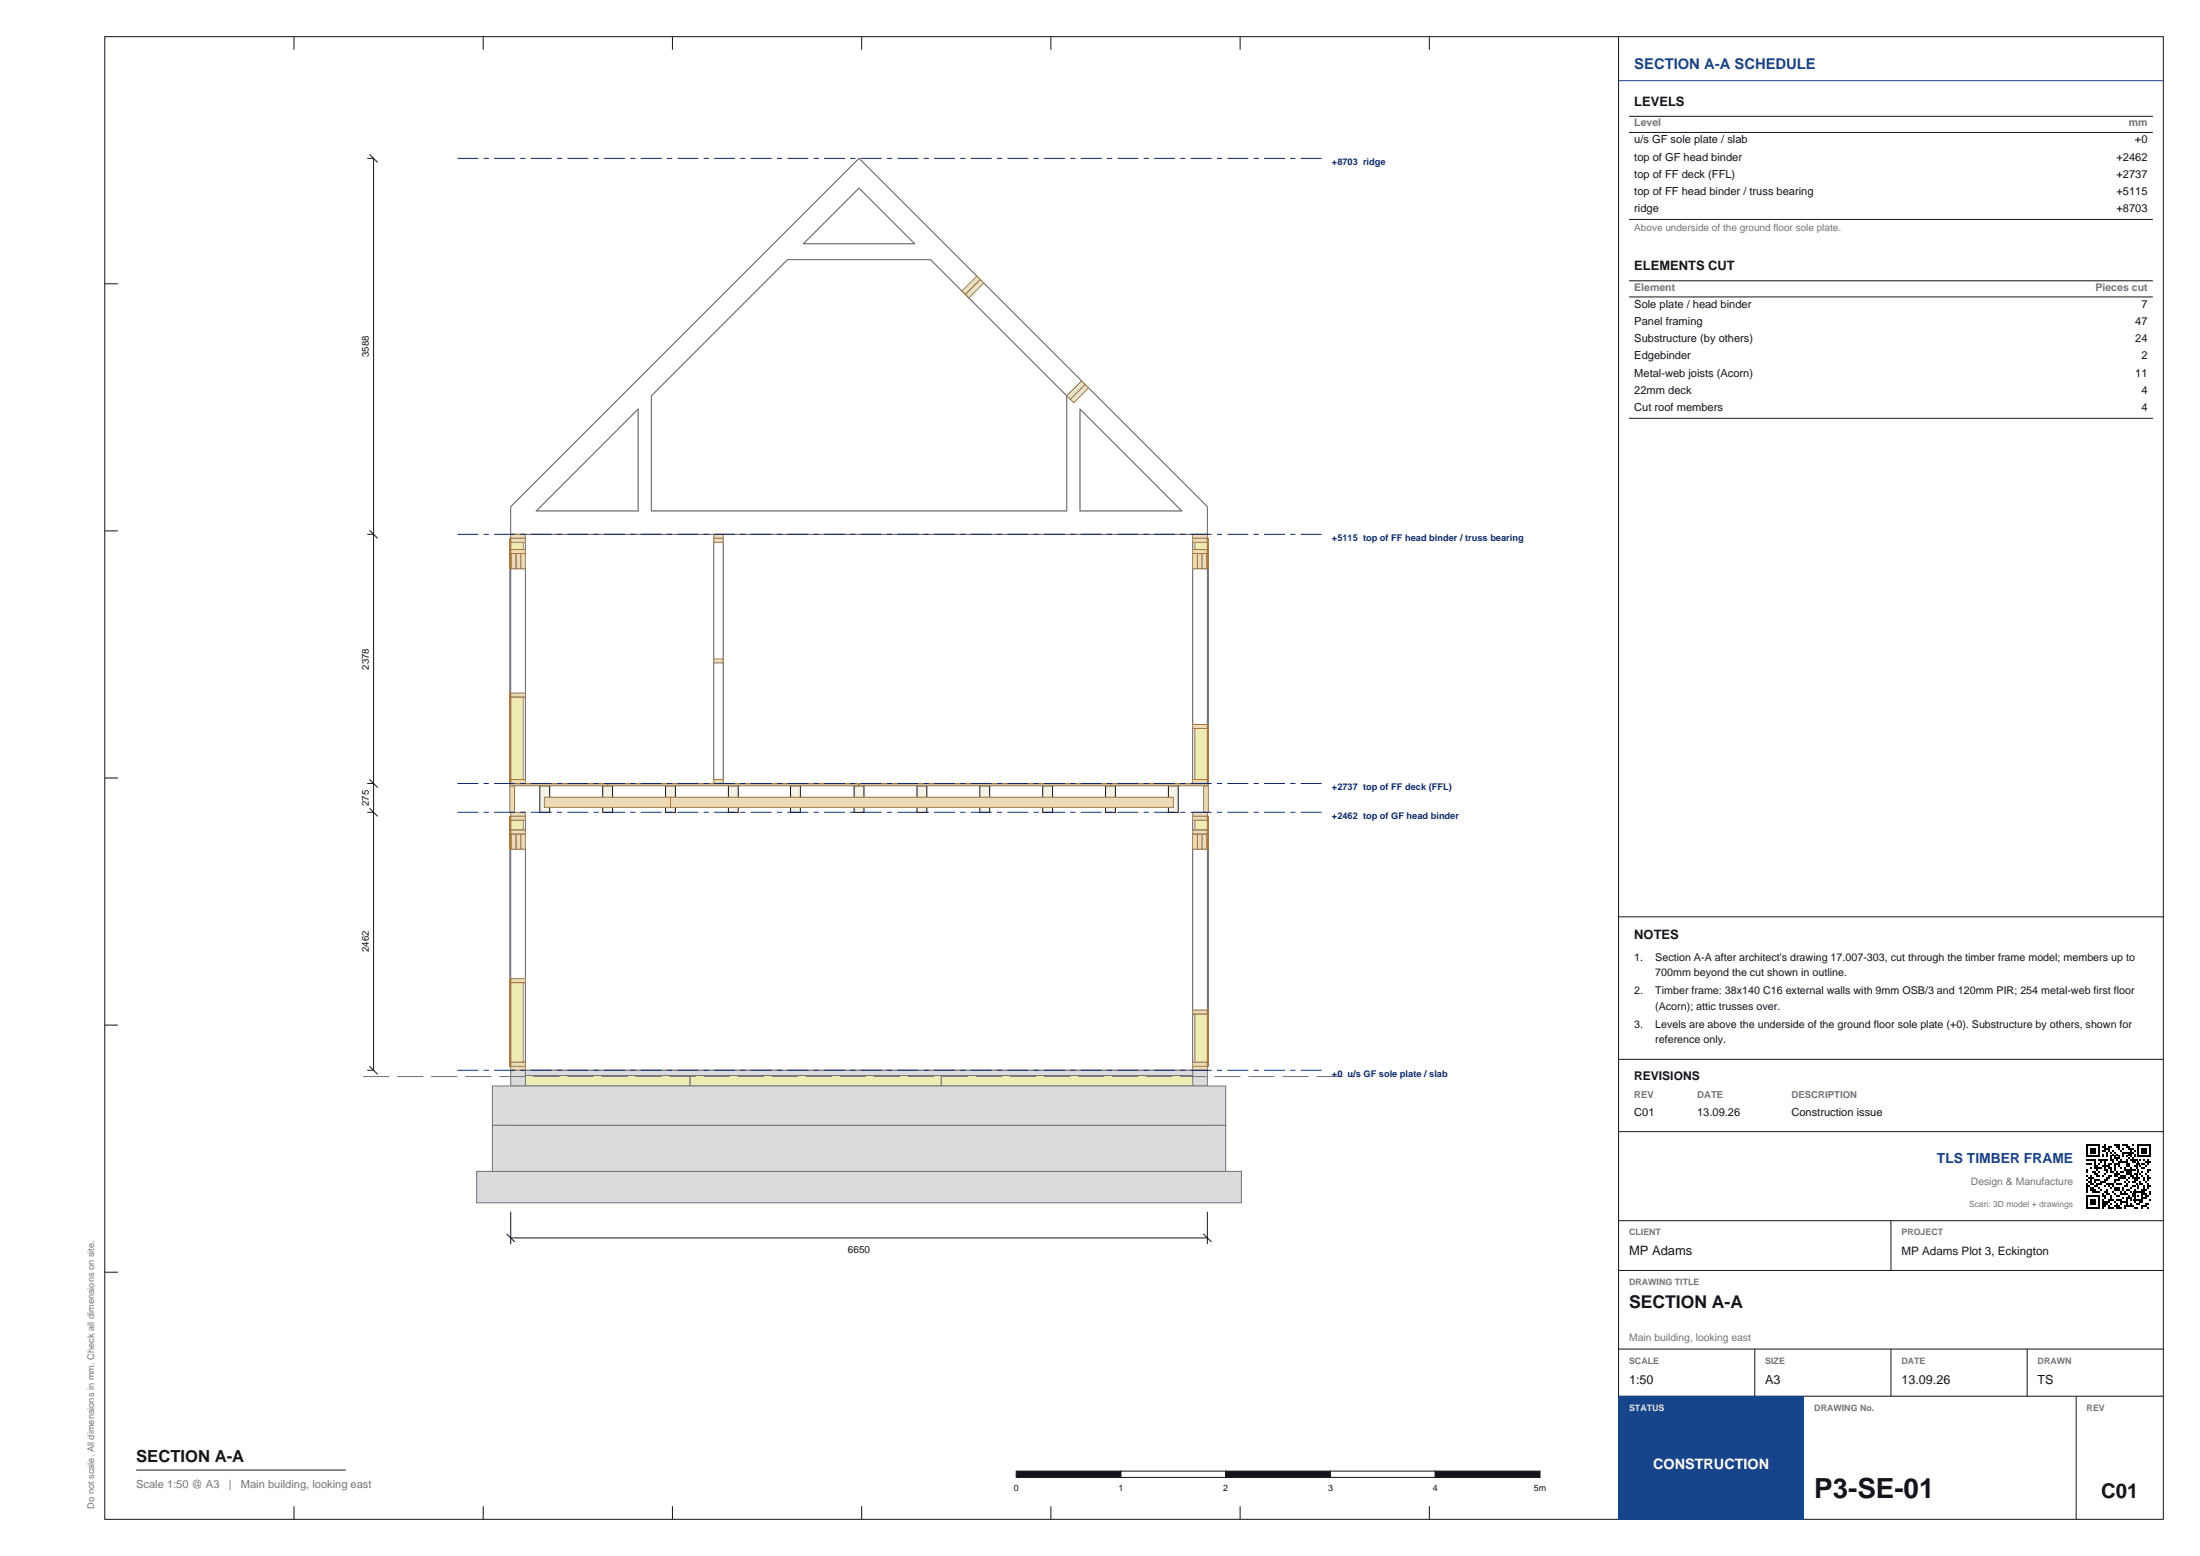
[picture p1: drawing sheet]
<svg xmlns="http://www.w3.org/2000/svg" width="420mm" height="297mm" viewBox="0 0 420 297" stroke-linecap="round" stroke-linejoin="round" font-family="sans-serif">
<g fill="none" stroke="#14141a" stroke-width=".19">
<path d="M20 7h393v283h-393zM56.1 7v2.5M92.3 7v2.5M128.4 7v2.5M164.5 7v2.5M200.6 7v2.5M236.8 7v2.5M272.9 7v2.5M309 7v283M20 54.2h2.5M20 101.3h2.5M20 148.5h2.5"/>
<path d="M20 195.7h2.5M20 242.8h2.5M56.1 287.5v2.5M92.3 287.5v2.5M128.4 287.5v2.5M164.5 287.5v2.5M200.6 287.5v2.5M236.8 287.5v2.5M272.9 287.5v2.5"/>
</g>
<g fill="#fff" stroke="#6b6b75" stroke-width=".19">
<path d="M230.5 155.8h.2v47.7h-.2z" fill-rule="evenodd"/>
<path d="M227.7 202.8h2.8v.7h-2.8z" fill-rule="evenodd"/>
<path d="M227.7 155.8h2.8v.8h-2.8z" fill-rule="evenodd"/>
<path d="M227.7 156.6h2.8v46.2h-2.8z" fill-rule="evenodd"/>
<path d="M230.5 102.8h.2v46.7h-.2z" fill-rule="evenodd"/>
<path d="M227.7 148.8h2.8v.7h-2.8z" fill-rule="evenodd"/>
<path d="M227.7 102.7h2.8v.8h-2.8z" fill-rule="evenodd"/>
<path d="M227.7 103.5h2.8v45.3h-2.8z" fill-rule="evenodd"/>
<path d="M227.7 156.6h2.8v46.2h-2.8z" fill-rule="evenodd"/>
<path d="M97.5 103.5h2.8v45.3h-2.8z" fill-rule="evenodd"/>
<path d="M97.5 96.7l66.5-66.5 66.5 66.5v5.3h-133zM102.4 97.5h19.4v-19.4zM150.3 49.5l-26 26v22h79.4v-22l-26-26zM153.4 46.5h21.3l-10.7-10.6zM206.2 78.1v19.4h19.4z" fill-rule="evenodd"/>
<path d="M227.7 103.5h2.8v45.3h-2.8z" fill-rule="evenodd"/>
<path d="M136.3 125.8h1.7v.7h-1.7z" fill-rule="evenodd"/>
<path d="M97.5 103.5h2.8v45.3h-2.8z" fill-rule="evenodd"/>
<path d="M97.5 96.7l66.5-66.5 66.5 66.5v5.3h-133zM102.4 97.5h19.4v-19.4zM150.3 49.5l-26 26v22h79.4v-22l-26-26zM153.4 46.5h21.3l-10.7-10.6zM206.2 78.1v19.4h19.4z" fill-rule="evenodd"/>
<path d="M136.3 103.5h1.7v45.3h-1.7z" fill-rule="evenodd"/>
<path d="M97.5 156.6h2.8v46.2h-2.8z" fill-rule="evenodd"/>
<path d="M97.5 103.5h2.8v45.3h-2.8z" fill-rule="evenodd"/>
<path d="M227.7 156.6h2.8v46.2h-2.8z" fill-rule="evenodd"/>
<path d="M227.7 103.5h2.8v45.3h-2.8z" fill-rule="evenodd"/>
<path d="M97.5 162.1h2.8v40.7h-2.8z" fill-rule="evenodd"/>
<path d="M97.5 108.5h2.8v40.3h-2.8z" fill-rule="evenodd"/>
<path d="M227.7 162.1h2.8v40.7h-2.8z" fill-rule="evenodd"/>
<path d="M227.7 108.5h2.8v40.3h-2.8z" fill-rule="evenodd"/>
<path d="M97.3 155.8h.2v47.7h-.2z" fill-rule="evenodd"/>
<path d="M97.3 102.8h.2v46.7h-.2z" fill-rule="evenodd"/>
<path d="M97.5 162.1h2.8v40.7h-2.8z" fill-rule="evenodd"/>
<path d="M230.5 155.8h.2v47.7h-.2z" fill-rule="evenodd"/>
<path d="M97.5 108.5h2.8v40.3h-2.8z" fill-rule="evenodd"/>
<path d="M230.5 102.8h.2v46.7h-.2z" fill-rule="evenodd"/>
<path d="M227.7 162.1h2.8v40.7h-2.8z" fill-rule="evenodd"/>
<path d="M227.7 108.5h2.8v40.3h-2.8z" fill-rule="evenodd"/>
<path d="M97.5 156.6h2.8v1.8h-2.8z" fill-rule="evenodd"/>
<path d="M97.5 103.5h2.8v1.4h-2.8z" fill-rule="evenodd"/>
<path d="M227.7 156.6h2.8v1.8h-2.8z" fill-rule="evenodd"/>
<path d="M227.7 103.5h2.8v1.4h-2.8z" fill-rule="evenodd"/>
<path d="M97.5 187.5h2.8v15.3h-2.8z" fill-rule="evenodd"/>
<path d="M97.5 133h2.8v15.8h-2.8z" fill-rule="evenodd"/>
<path d="M227.7 193.5h2.8v9.3h-2.8z" fill-rule="evenodd"/>
<path d="M227.7 139h2.8v9.8h-2.8z" fill-rule="evenodd"/>
<path d="M97.5 103.5h2.8v1.4h-2.8z" fill-rule="evenodd"/>
<path d="M97.5 133h2.8v15.8h-2.8z" fill-rule="evenodd"/>
<path d="M97.5 156.6h2.8v1.8h-2.8z" fill-rule="evenodd"/>
<path d="M97.5 187.5h2.8v15.3h-2.8z" fill-rule="evenodd"/>
<path d="M136.3 125.8h1.7v.7h-1.7z" fill-rule="evenodd"/>
<path d="M136.3 103.5h1.7v45.3h-1.7z" fill-rule="evenodd"/>
<path d="M227.7 156.6h2.8v1.8h-2.8z" fill-rule="evenodd"/>
<path d="M227.7 193.5h2.8v9.3h-2.8z" fill-rule="evenodd"/>
<path d="M227.7 103.5h2.8v1.4h-2.8z" fill-rule="evenodd"/>
<path d="M227.7 139h2.8v9.8h-2.8z" fill-rule="evenodd"/>
</g>
<g fill="#dbdbde" stroke="#73737a" stroke-width=".19">
<path d="M91 223.6h146v6h-146z" fill-rule="evenodd"/>
<path d="M94 214.8h140v8.8h-140z" fill-rule="evenodd"/>
<path d="M97.5 210.3h133v4.5h-133z" fill-rule="evenodd"/>
<path d="M109.4 207.3h1l.5 2v1h-2v-1z" fill-rule="evenodd"/>
<path d="M119.7 207.3h1l.5 2v1h-2v-1z" fill-rule="evenodd"/>
<path d="M130 207.3h1l.5 2v1h-2v-1z" fill-rule="evenodd"/>
<path d="M140.3 207.3h1l.5 2v1h-2v-1z" fill-rule="evenodd"/>
<path d="M150.6 207.3h1l.5 2v1h-2v-1z" fill-rule="evenodd"/>
<path d="M160.9 207.3h1l.5 2v1h-2v-1z" fill-rule="evenodd"/>
<path d="M171.2 207.3h1l.5 2v1h-2v-1z" fill-rule="evenodd"/>
<path d="M181.5 207.3h1l.5 2v1h-2v-1z" fill-rule="evenodd"/>
<path d="M191.8 207.3h1l.5 2v1h-2v-1z" fill-rule="evenodd"/>
<path d="M202.1 207.3h1l.5 2v1h-2v-1z" fill-rule="evenodd"/>
<path d="M212.4 207.3h1l.5 2v1h-2v-1z" fill-rule="evenodd"/>
<path d="M222.7 207.3h1l.5 2v1h-2v-1z" fill-rule="evenodd"/>
<path d="M103.5 207.3h1l.5 2v1h-2v-1z" fill-rule="evenodd"/>
<path d="M227 209.3h3.5v1h-3.5z" fill-rule="evenodd"/>
<path d="M97.5 209.3h3.5v1h-3.5z" fill-rule="evenodd"/>
<path d="M97.5 204.3h133v3h-133z" fill-rule="evenodd"/>
</g>
<g fill="#ededb3" stroke="#73737a" stroke-width=".19">
<path d="M131.7 205.3h48v2h-48z" fill-rule="evenodd"/>
<path d="M179.7 205.3h48v2h-48z" fill-rule="evenodd"/>
<path d="M100.3 205.3h31.4v2h-31.4z" fill-rule="evenodd"/>
</g>
<g fill="#dbdbde" stroke="#73737a" stroke-width=".19">
<path d="M100.3 204.3h127.4v1h-127.4z" fill-rule="evenodd"/>
<path d="M94 207.3h140v7.5h-140z" fill-rule="evenodd"/>
</g>
<g fill="#ededb3" stroke="#99994d" stroke-width=".19">
<path d="M97.5 187.6h2.4v15.2h-2.4z" fill-rule="evenodd"/>
<path d="M97.5 156.6h2.4v1.8h-2.4z" fill-rule="evenodd"/>
<path d="M228.1 193.6h2.4v9.2h-2.4z" fill-rule="evenodd"/>
<path d="M228.1 156.6h2.4v1.8h-2.4z" fill-rule="evenodd"/>
<path d="M97.5 133.1h2.4v15.7h-2.4z" fill-rule="evenodd"/>
<path d="M97.5 103.5h2.4v1.4h-2.4z" fill-rule="evenodd"/>
<path d="M228.1 139.1h2.4v9.7h-2.4z" fill-rule="evenodd"/>
<path d="M228.1 103.5h2.4v1.4h-2.4z" fill-rule="evenodd"/>
</g>
<g fill="#eddbb8" stroke="#9e7a4d" stroke-width=".19">
<path d="M97.5 203.5h2.8v.8h-2.8z" fill-rule="evenodd"/>
<path d="M97.5 155h2.8v.8h-2.8z" fill-rule="evenodd"/>
<path d="M227.7 203.5h2.8v.8h-2.8z" fill-rule="evenodd"/>
<path d="M227.7 155h2.8v.8h-2.8z" fill-rule="evenodd"/>
<path d="M97.5 202.8h2.8v.7h-2.8z" fill-rule="evenodd"/>
<path d="M97.5 155.8h2.8v.8h-2.8z" fill-rule="evenodd"/>
<path d="M99.4 159.2h.9v2.9h-.9z" fill-rule="evenodd"/>
<path d="M98.5 159.2h.9v2.9h-.9z" fill-rule="evenodd"/>
<path d="M97.6 159.2h.9v2.9h-.9z" fill-rule="evenodd"/>
<path d="M97.5 158.4h2.8v.8h-2.8z" fill-rule="evenodd"/>
<path d="M97.5 186.8h2.8v.7h-2.8z" fill-rule="evenodd"/>
</g>
<g fill="#b8731f" stroke="#b8731f" stroke-width=".19">
<path d="M97.3 155.8h.2v6.3h-.2z" fill-rule="evenodd"/>
<path d="M97.3 186.8h.2v16.7h-.2z" fill-rule="evenodd"/>
</g>
<g fill="#eddbb8" stroke="#9e7a4d" stroke-width=".19">
<path d="M227.7 202.8h2.8v.7h-2.8z" fill-rule="evenodd"/>
<path d="M227.7 155.8h2.8v.8h-2.8z" fill-rule="evenodd"/>
<path d="M227.7 159.2h.9v2.9h-.9z" fill-rule="evenodd"/>
<path d="M228.6 159.2h.9v2.9h-.9z" fill-rule="evenodd"/>
<path d="M229.5 159.2h.9v2.9h-.9z" fill-rule="evenodd"/>
<path d="M227.7 158.4h2.8v.8h-2.8z" fill-rule="evenodd"/>
<path d="M227.7 192.8h2.8v.7h-2.8z" fill-rule="evenodd"/>
</g>
<g fill="#b8731f" stroke="#b8731f" stroke-width=".19">
<path d="M230.5 155.8h.2v6.3h-.2z" fill-rule="evenodd"/>
<path d="M230.5 192.8h.2v10.7h-.2z" fill-rule="evenodd"/>
</g>
<g fill="#eddbb8" stroke="#9e7a4d" stroke-width=".19">
<path d="M97.5 102h2.8v.7h-2.8z" fill-rule="evenodd"/>
<path d="M227.7 102h2.8v.7h-2.8z" fill-rule="evenodd"/>
<path d="M97.5 148.8h2.8v.7h-2.8z" fill-rule="evenodd"/>
<path d="M97.5 102.7h2.8v.8h-2.8z" fill-rule="evenodd"/>
<path d="M99.4 105.6h.9v2.9h-.9z" fill-rule="evenodd"/>
<path d="M98.5 105.6h.9v2.9h-.9z" fill-rule="evenodd"/>
<path d="M97.6 105.6h.9v2.9h-.9z" fill-rule="evenodd"/>
<path d="M97.5 104.9h2.8v.7h-2.8z" fill-rule="evenodd"/>
<path d="M97.5 132.3h2.8v.7h-2.8z" fill-rule="evenodd"/>
</g>
<g fill="#b8731f" stroke="#b8731f" stroke-width=".19">
<path d="M97.3 102.8h.2v5.7h-.2z" fill-rule="evenodd"/>
<path d="M97.3 132.3h.2v17.2h-.2z" fill-rule="evenodd"/>
</g>
<g fill="#eddbb8" stroke="#9e7a4d" stroke-width=".19">
<path d="M227.7 148.8h2.8v.7h-2.8z" fill-rule="evenodd"/>
<path d="M227.7 102.7h2.8v.8h-2.8z" fill-rule="evenodd"/>
<path d="M227.7 105.6h.9v2.9h-.9z" fill-rule="evenodd"/>
<path d="M228.6 105.6h.9v2.9h-.9z" fill-rule="evenodd"/>
<path d="M229.5 105.6h.9v2.9h-.9z" fill-rule="evenodd"/>
<path d="M227.7 104.9h2.8v.7h-2.8z" fill-rule="evenodd"/>
<path d="M227.7 138.3h2.8v.7h-2.8z" fill-rule="evenodd"/>
</g>
<g fill="#b8731f" stroke="#b8731f" stroke-width=".19">
<path d="M230.5 102.8h.2v5.7h-.2z" fill-rule="evenodd"/>
<path d="M230.5 138.3h.2v11.2h-.2z" fill-rule="evenodd"/>
</g>
<g fill="#eddbb8" stroke="#9e7a4d" stroke-width=".19">
<path d="M136.3 102h1.7v.7h-1.7z" fill-rule="evenodd"/>
<path d="M136.3 148.8h1.7v.7h-1.7z" fill-rule="evenodd"/>
<path d="M136.3 102.7h1.7v.8h-1.7z" fill-rule="evenodd"/>
<path d="M136.3 125.8h1.7v.7h-1.7z" fill-rule="evenodd"/>
<path d="M229.8 150h.9v5h-.9z" fill-rule="evenodd"/>
<path d="M97.3 150h.9v5h-.9z" fill-rule="evenodd"/>
</g>
<g fill="#f5f2e6" stroke="#14141a" stroke-width=".19">
<path d="M163.1 150h1.8v5.1h-1.8z" fill-rule="evenodd"/>
<path d="M175.1 150h1.8v5.1h-1.8z" fill-rule="evenodd"/>
<path d="M187.1 150h1.8v5.1h-1.8z" fill-rule="evenodd"/>
<path d="M199.1 150h1.8v5.1h-1.8z" fill-rule="evenodd"/>
<path d="M211.1 150h1.8v5.1h-1.8z" fill-rule="evenodd"/>
<path d="M223.1 150h1.8v5.1h-1.8z" fill-rule="evenodd"/>
<path d="M150.9 150h1.9v5.1h-1.9z" fill-rule="evenodd"/>
<path d="M139.1 150h1.8v5.1h-1.8z" fill-rule="evenodd"/>
<path d="M127.1 150h1.8v5.1h-1.8z" fill-rule="evenodd"/>
<path d="M115.1 150h1.8v5.1h-1.8z" fill-rule="evenodd"/>
<path d="M103.1 150h1.8v5.1h-1.8z" fill-rule="evenodd"/>
</g>
<g fill="#eddbb8" stroke="#9e7a4d" stroke-width=".19">
<path d="M128 152.2h96v1.9h-96z" fill-rule="evenodd"/>
<path d="M103.9 152.2h24.1v1.9h-24.1z" fill-rule="evenodd"/>
</g>
<g fill="#d9b880" stroke="#9e7a4d" stroke-width=".19">
<path d="M164 149.5h48v.5h-48z" fill-rule="evenodd"/>
<path d="M97.3 149.5h18.7v.5h-18.7z" fill-rule="evenodd"/>
<path d="M212 149.5h18.7v.5h-18.7z" fill-rule="evenodd"/>
<path d="M116 149.5h48v.5h-48z" fill-rule="evenodd"/>
</g>
<g fill="#ede0c7" stroke="#8c734d" stroke-width=".19">
<path d="M183.7 55.5l2.8-2.8 .6 .7-2.8 2.8z" fill-rule="evenodd"/>
<path d="M187.1 53.4l.7 .6-2.8 2.9-.7-.7z" fill-rule="evenodd"/>
<path d="M204.3 76.2l2.9-2.8 .6 .6-2.8 2.9z" fill-rule="evenodd"/>
<path d="M206.3 72.9l.2-.2 .7 .7-2.9 2.8-.6-.7z" fill-rule="evenodd"/>
</g>
<path d="M69.3 205.5h189.4" fill="none" stroke="#73737a" stroke-width=".19" stroke-dasharray="5 1.5" stroke-linecap="butt"/>
<path d="M87.3 30.2h165.4M87.3 102h165.4M87.3 155h165.4M87.3 149.5h165.4M87.3 204.3h165.4" fill="none" stroke="#0d2973" stroke-width=".19" stroke-dasharray="4 1 1 1" stroke-linecap="butt"/>
<g fill="none" stroke="#14141a" stroke-width=".19">
<path d="M70.1 30.2h1.2v174.1h-1.2M70.5 29.4l1.6 1.6M70.1 102h1.2M70.5 101.2l1.6 1.6M70.1 155h1.2M70.1 149.5h1.2M70.5 154.3l1.6 1.5M70.5 148.8l1.6 1.5M70.5 203.5l1.6 1.6M96.7 235.5l1.6 1.6M97.5 231.3v6.2M97.5 236.3h133"/>
<path d="M229.7 235.5l1.6 1.6M230.5 231.3v6.2M26 280.6h40"/>
</g>
<path d="M194 280.8h20v1.2h-20z" fill-rule="evenodd" fill="#14141a" stroke="#14141a" stroke-width=".19"/>
<path d="M214 280.8h20v1.2h-20z" fill-rule="evenodd" fill="#fff" stroke="#14141a" stroke-width=".19"/>
<path d="M234 280.8h20v1.2h-20z" fill-rule="evenodd" fill="#14141a" stroke="#14141a" stroke-width=".19"/>
<path d="M254 280.8h20v1.2h-20z" fill-rule="evenodd" fill="#fff" stroke="#14141a" stroke-width=".19"/>
<path d="M274 280.8h20v1.2h-20z" fill-rule="evenodd" fill="#14141a" stroke="#14141a" stroke-width=".19"/>
<path d="M309 15.4h104" fill="none" stroke="#17458c" stroke-width=".19"/>
<g fill="none" stroke="#14141a" stroke-width=".19">
<path d="M311 22.2h100M311 25.3h100M311 41.9h100M311 53.6h100M311 56.7h100M311 79.8h100M309 175h104M309 202.2h104M309 216h104M309 233h104M361 233v9.5M309 242.5h104"/>
<path d="M309 257.5h104M335 257.5v9M361 257.5v9M387 257.5v9M309 266.5h104"/>
</g>
<path d="M398.3 218.5h2.6M405.1 220h2.2M408.1 218.5h2.6M398.3 220.7h2.6M398.3 228.3h2.6M398.3 230.5h2.6M405.4 223.4h2.3M407.3 227.5h2.3M408.1 220.7h2.6" fill="none" stroke="#000" stroke-width=".38"/>
<g fill="#000">
<path d="M398.3 218.7h.4v.4h-.4z" fill-rule="evenodd"/>
<path d="M398.3 219.1h.4v.3h-.4z" fill-rule="evenodd"/>
<path d="M398.3 219.4h.4v.4h-.4z" fill-rule="evenodd"/>
<path d="M399.1 219.1h1.1v.3h-1.1z" fill-rule="evenodd"/>
<path d="M399.1 219.4h1.1v.4h-1.1z" fill-rule="evenodd"/>
<path d="M400.6 218.7h.3v.4h-.3z" fill-rule="evenodd"/>
<path d="M400.6 219.1h.3v.3h-.3z" fill-rule="evenodd"/>
<path d="M400.6 219.4h.3v.4h-.3z" fill-rule="evenodd"/>
<path d="M401.3 218.7h.8v.4h-.8z" fill-rule="evenodd"/>
<path d="M401.3 219.4h.8v.4h-.8z" fill-rule="evenodd"/>
<path d="M401.7 218.3h.4v.4h-.4z" fill-rule="evenodd"/>
<path d="M401.7 219.1h1.1v.3h-1.1z" fill-rule="evenodd"/>
<path d="M402.4 218.7h.8v.4h-.8z" fill-rule="evenodd"/>
<path d="M402.4 219.4h.4v.4h-.4z" fill-rule="evenodd"/>
<path d="M403.2 219.4h.4v.4h-.4z" fill-rule="evenodd"/>
<path d="M403.6 218.3h1.1v.4h-1.1z" fill-rule="evenodd"/>
<path d="M403.9 218.7h.8v.4h-.8z" fill-rule="evenodd"/>
<path d="M404.3 219.1h.4v.3h-.4z" fill-rule="evenodd"/>
<path d="M404.7 219.4h.4v.4h-.4z" fill-rule="evenodd"/>
<path d="M405.1 218.3h1.1v.4h-1.1z" fill-rule="evenodd"/>
<path d="M405.1 219.1h.3v.3h-.3z" fill-rule="evenodd"/>
<path d="M405.8 218.7h.8v.4h-.8z" fill-rule="evenodd"/>
<path d="M406.2 219.1h1.1v.3h-1.1z" fill-rule="evenodd"/>
<path d="M406.6 219.4h.3v.4h-.3z" fill-rule="evenodd"/>
<path d="M406.9 218.3h.4v.4h-.4z" fill-rule="evenodd"/>
<path d="M407.3 219.4h.4v.4h-.4z" fill-rule="evenodd"/>
<path d="M408.1 218.7h.3v.4h-.3z" fill-rule="evenodd"/>
<path d="M408.1 219.1h.3v.3h-.3z" fill-rule="evenodd"/>
<path d="M408.1 219.4h.3v.4h-.3z" fill-rule="evenodd"/>
<path d="M408.8 219.1h1.1v.3h-1.1z" fill-rule="evenodd"/>
<path d="M408.8 219.4h1.1v.4h-1.1z" fill-rule="evenodd"/>
<path d="M410.3 218.7h.4v.4h-.4z" fill-rule="evenodd"/>
<path d="M410.3 219.1h.4v.3h-.4z" fill-rule="evenodd"/>
<path d="M410.3 219.4h.4v.4h-.4z" fill-rule="evenodd"/>
<path d="M398.3 219.8h.4v.4h-.4z" fill-rule="evenodd"/>
<path d="M398.3 220.2h.4v.4h-.4z" fill-rule="evenodd"/>
<path d="M398.3 221.3h1.9v.4h-1.9z" fill-rule="evenodd"/>
<path d="M398.3 222.1h1.1v.3h-1.1z" fill-rule="evenodd"/>
<path d="M398.3 223.2h.4v.4h-.4z" fill-rule="evenodd"/>
<path d="M398.3 223.6h.4v.3h-.4z" fill-rule="evenodd"/>
<path d="M398.3 224.3h.4v.4h-.4z" fill-rule="evenodd"/>
<path d="M398.3 225.1h.4v.3h-.4z" fill-rule="evenodd"/>
<path d="M398.3 225.8h.4v.4h-.4z" fill-rule="evenodd"/>
<path d="M398.3 226.2h.8v.4h-.8z" fill-rule="evenodd"/>
<path d="M398.3 226.6h.4v.3h-.4z" fill-rule="evenodd"/>
<path d="M398.3 226.9h.4v.4h-.4z" fill-rule="evenodd"/>
<path d="M398.3 227.3h.4v.4h-.4z" fill-rule="evenodd"/>
<path d="M398.3 228.4h.4v.4h-.4z" fill-rule="evenodd"/>
<path d="M398.3 228.8h.4v.4h-.4z" fill-rule="evenodd"/>
<path d="M398.3 229.2h.4v.4h-.4z" fill-rule="evenodd"/>
<path d="M398.3 229.6h.4v.3h-.4z" fill-rule="evenodd"/>
<path d="M398.3 229.9h.4v.4h-.4z" fill-rule="evenodd"/>
<path d="M398.7 224.7h1.1v.4h-1.1z" fill-rule="evenodd"/>
<path d="M398.7 225.4h.7v.4h-.7z" fill-rule="evenodd"/>
<path d="M399.1 219.8h1.1v.4h-1.1z" fill-rule="evenodd"/>
<path d="M399.1 222.8h.3v.4h-.3z" fill-rule="evenodd"/>
<path d="M399.1 224.3h.3v.4h-.3z" fill-rule="evenodd"/>
<path d="M399.1 225.1h.3v.3h-.3z" fill-rule="evenodd"/>
<path d="M399.1 225.8h.7v.4h-.7z" fill-rule="evenodd"/>
<path d="M399.1 226.6h.7v.3h-.7z" fill-rule="evenodd"/>
<path d="M399.1 226.9h1.1v.4h-1.1z" fill-rule="evenodd"/>
<path d="M399.1 228.8h1.1v.4h-1.1z" fill-rule="evenodd"/>
<path d="M399.1 229.2h1.1v.4h-1.1z" fill-rule="evenodd"/>
<path d="M399.1 229.6h1.1v.3h-1.1z" fill-rule="evenodd"/>
<path d="M399.4 223.6h.8v.3h-.8z" fill-rule="evenodd"/>
<path d="M399.4 227.3h1.5v.4h-1.5z" fill-rule="evenodd"/>
<path d="M399.8 221.7h.4v.4h-.4z" fill-rule="evenodd"/>
<path d="M399.8 222.1h.4v.3h-.4z" fill-rule="evenodd"/>
<path d="M399.8 222.4h.8v.4h-.8z" fill-rule="evenodd"/>
<path d="M399.8 222.8h1.5v.4h-1.5z" fill-rule="evenodd"/>
<path d="M399.8 223.9h.8v.4h-.8z" fill-rule="evenodd"/>
<path d="M399.8 225.1h1.1v.3h-1.1z" fill-rule="evenodd"/>
<path d="M399.8 225.4h.4v.4h-.4z" fill-rule="evenodd"/>
<path d="M399.8 226.2h.8v.4h-.8z" fill-rule="evenodd"/>
<path d="M400.2 223.2h.4v.4h-.4z" fill-rule="evenodd"/>
<path d="M400.2 224.3h.7v.4h-.7z" fill-rule="evenodd"/>
<path d="M400.2 225.8h1.1v.4h-1.1z" fill-rule="evenodd"/>
<path d="M400.6 219.8h.3v.4h-.3z" fill-rule="evenodd"/>
<path d="M400.6 220.2h.3v.4h-.3z" fill-rule="evenodd"/>
<path d="M400.6 221.3h1.8v.4h-1.8z" fill-rule="evenodd"/>
<path d="M400.6 222.1h.3v.3h-.3z" fill-rule="evenodd"/>
<path d="M400.6 223.6h.3v.3h-.3z" fill-rule="evenodd"/>
<path d="M400.6 226.6h.3v.3h-.3z" fill-rule="evenodd"/>
<path d="M400.6 228.4h.3v.4h-.3z" fill-rule="evenodd"/>
<path d="M400.6 228.8h.3v.4h-.3z" fill-rule="evenodd"/>
<path d="M400.6 229.2h.3v.4h-.3z" fill-rule="evenodd"/>
<path d="M400.6 229.6h.3v.3h-.3z" fill-rule="evenodd"/>
<path d="M400.6 229.9h.3v.4h-.3z" fill-rule="evenodd"/>
<path d="M400.9 221.7h.4v.4h-.4z" fill-rule="evenodd"/>
<path d="M400.9 225.4h1.2v.4h-1.2z" fill-rule="evenodd"/>
<path d="M400.9 226.9h.4v.4h-.4z" fill-rule="evenodd"/>
<path d="M401.3 220.2h.4v.4h-.4z" fill-rule="evenodd"/>
<path d="M401.3 220.6h.4v.3h-.4z" fill-rule="evenodd"/>
<path d="M401.3 222.4h1.5v.4h-1.5z" fill-rule="evenodd"/>
<path d="M401.3 224.3h.4v.4h-.4z" fill-rule="evenodd"/>
<path d="M401.3 227.7h.4v.4h-.4z" fill-rule="evenodd"/>
<path d="M401.3 228.1h.8v.3h-.8z" fill-rule="evenodd"/>
<path d="M401.3 228.8h.4v.4h-.4z" fill-rule="evenodd"/>
<path d="M401.3 229.2h1.5v.4h-1.5z" fill-rule="evenodd"/>
<path d="M401.3 229.6h1.1v.3h-1.1z" fill-rule="evenodd"/>
<path d="M401.3 229.9h.8v.4h-.8z" fill-rule="evenodd"/>
<path d="M401.3 230.3h.4v.4h-.4z" fill-rule="evenodd"/>
<path d="M401.7 221.7h.4v.4h-.4z" fill-rule="evenodd"/>
<path d="M401.7 222.1h.4v.3h-.4z" fill-rule="evenodd"/>
<path d="M401.7 222.8h.4v.4h-.4z" fill-rule="evenodd"/>
<path d="M401.7 223.2h.7v.4h-.7z" fill-rule="evenodd"/>
<path d="M401.7 223.9h.4v.4h-.4z" fill-rule="evenodd"/>
<path d="M401.7 225.1h.7v.3h-.7z" fill-rule="evenodd"/>
<path d="M401.7 226.2h.4v.4h-.4z" fill-rule="evenodd"/>
<path d="M401.7 227.3h.7v.4h-.7z" fill-rule="evenodd"/>
<path d="M401.7 228.4h.4v.4h-.4z" fill-rule="evenodd"/>
<path d="M402.1 219.8h.3v.4h-.3z" fill-rule="evenodd"/>
<path d="M402.1 220.2h.3v.4h-.3z" fill-rule="evenodd"/>
<path d="M402.1 220.6h.3v.3h-.3z" fill-rule="evenodd"/>
<path d="M402.1 223.6h.3v.3h-.3z" fill-rule="evenodd"/>
<path d="M402.1 224.7h.7v.4h-.7z" fill-rule="evenodd"/>
<path d="M402.1 225.8h1.5v.4h-1.5z" fill-rule="evenodd"/>
<path d="M402.1 226.9h.3v.4h-.3z" fill-rule="evenodd"/>
<path d="M402.1 227.7h.7v.4h-.7z" fill-rule="evenodd"/>
<path d="M402.4 222.1h.8v.3h-.8z" fill-rule="evenodd"/>
<path d="M402.4 222.8h.8v.4h-.8z" fill-rule="evenodd"/>
<path d="M402.4 224.3h.8v.4h-.8z" fill-rule="evenodd"/>
<path d="M402.4 226.2h.4v.4h-.4z" fill-rule="evenodd"/>
<path d="M402.4 228.8h1.2v.4h-1.2z" fill-rule="evenodd"/>
<path d="M402.4 229.9h.4v.4h-.4z" fill-rule="evenodd"/>
<path d="M402.4 230.3h1.2v.4h-1.2z" fill-rule="evenodd"/>
<path d="M402.8 219.8h.4v.4h-.4z" fill-rule="evenodd"/>
<path d="M402.8 220.6h.4v.3h-.4z" fill-rule="evenodd"/>
<path d="M402.8 220.9h.4v.4h-.4z" fill-rule="evenodd"/>
<path d="M402.8 221.3h.8v.4h-.8z" fill-rule="evenodd"/>
<path d="M402.8 223.2h.4v.4h-.4z" fill-rule="evenodd"/>
<path d="M402.8 223.6h.8v.3h-.8z" fill-rule="evenodd"/>
<path d="M402.8 226.6h.4v.3h-.4z" fill-rule="evenodd"/>
<path d="M402.8 228.1h.4v.3h-.4z" fill-rule="evenodd"/>
<path d="M402.8 228.4h.4v.4h-.4z" fill-rule="evenodd"/>
<path d="M402.8 229.6h.4v.3h-.4z" fill-rule="evenodd"/>
<path d="M403.2 220.2h.4v.4h-.4z" fill-rule="evenodd"/>
<path d="M403.2 221.7h.4v.4h-.4z" fill-rule="evenodd"/>
<path d="M403.2 226.2h.4v.4h-.4z" fill-rule="evenodd"/>
<path d="M403.2 227.3h.4v.4h-.4z" fill-rule="evenodd"/>
<path d="M403.6 219.8h.3v.4h-.3z" fill-rule="evenodd"/>
<path d="M403.6 220.6h.3v.3h-.3z" fill-rule="evenodd"/>
<path d="M403.6 220.9h1.1v.4h-1.1z" fill-rule="evenodd"/>
<path d="M403.6 222.1h1.1v.3h-1.1z" fill-rule="evenodd"/>
<path d="M403.6 222.4h.3v.4h-.3z" fill-rule="evenodd"/>
<path d="M403.6 222.8h.3v.4h-.3z" fill-rule="evenodd"/>
<path d="M403.6 223.2h.3v.4h-.3z" fill-rule="evenodd"/>
<path d="M403.6 223.9h1.1v.4h-1.1z" fill-rule="evenodd"/>
<path d="M403.6 224.3h.7v.4h-.7z" fill-rule="evenodd"/>
<path d="M403.6 225.1h1.1v.3h-1.1z" fill-rule="evenodd"/>
<path d="M403.6 225.4h.3v.4h-.3z" fill-rule="evenodd"/>
<path d="M403.6 226.6h1.1v.3h-1.1z" fill-rule="evenodd"/>
<path d="M403.6 226.9h1.1v.4h-1.1z" fill-rule="evenodd"/>
<path d="M403.6 227.7h.3v.4h-.3z" fill-rule="evenodd"/>
<path d="M403.6 229.2h.3v.4h-.3z" fill-rule="evenodd"/>
<path d="M403.6 229.9h1.1v.4h-1.1z" fill-rule="evenodd"/>
<path d="M403.9 220.2h.4v.4h-.4z" fill-rule="evenodd"/>
<path d="M403.9 221.3h.4v.4h-.4z" fill-rule="evenodd"/>
<path d="M403.9 223.6h.4v.3h-.4z" fill-rule="evenodd"/>
<path d="M403.9 225.8h1.2v.4h-1.2z" fill-rule="evenodd"/>
<path d="M403.9 228.1h.8v.3h-.8z" fill-rule="evenodd"/>
<path d="M403.9 228.8h1.2v.4h-1.2z" fill-rule="evenodd"/>
<path d="M403.9 229.6h.4v.3h-.4z" fill-rule="evenodd"/>
<path d="M403.9 230.3h1.2v.4h-1.2z" fill-rule="evenodd"/>
<path d="M404.3 220.6h.4v.3h-.4z" fill-rule="evenodd"/>
<path d="M404.3 221.7h1.9v.4h-1.9z" fill-rule="evenodd"/>
<path d="M404.3 222.4h.4v.4h-.4z" fill-rule="evenodd"/>
<path d="M404.3 224.7h1.5v.4h-1.5z" fill-rule="evenodd"/>
<path d="M404.7 221.3h.4v.4h-.4z" fill-rule="evenodd"/>
<path d="M404.7 222.8h.4v.4h-.4z" fill-rule="evenodd"/>
<path d="M404.7 223.6h.7v.3h-.7z" fill-rule="evenodd"/>
<path d="M404.7 224.3h1.1v.4h-1.1z" fill-rule="evenodd"/>
<path d="M404.7 227.3h.4v.4h-.4z" fill-rule="evenodd"/>
<path d="M404.7 227.7h1.5v.4h-1.5z" fill-rule="evenodd"/>
<path d="M404.7 229.2h1.5v.4h-1.5z" fill-rule="evenodd"/>
<path d="M404.7 229.6h.4v.3h-.4z" fill-rule="evenodd"/>
<path d="M405.1 220.2h.3v.4h-.3z" fill-rule="evenodd"/>
<path d="M405.1 220.6h.3v.3h-.3z" fill-rule="evenodd"/>
<path d="M405.1 226.6h.3v.3h-.3z" fill-rule="evenodd"/>
<path d="M405.1 226.9h.3v.4h-.3z" fill-rule="evenodd"/>
<path d="M405.1 228.4h.3v.4h-.3z" fill-rule="evenodd"/>
<path d="M405.4 222.8h.4v.4h-.4z" fill-rule="evenodd"/>
<path d="M405.4 225.4h.4v.4h-.4z" fill-rule="evenodd"/>
<path d="M405.4 226.2h.8v.4h-.8z" fill-rule="evenodd"/>
<path d="M405.4 227.3h.4v.4h-.4z" fill-rule="evenodd"/>
<path d="M405.4 229.9h1.9v.4h-1.9z" fill-rule="evenodd"/>
<path d="M405.4 230.3h.4v.4h-.4z" fill-rule="evenodd"/>
<path d="M405.8 220.6h.4v.3h-.4z" fill-rule="evenodd"/>
<path d="M405.8 221.3h.4v.4h-.4z" fill-rule="evenodd"/>
<path d="M405.8 222.1h.8v.3h-.8z" fill-rule="evenodd"/>
<path d="M405.8 222.4h.8v.4h-.8z" fill-rule="evenodd"/>
<path d="M405.8 223.6h1.1v.3h-1.1z" fill-rule="evenodd"/>
<path d="M405.8 223.9h1.1v.4h-1.1z" fill-rule="evenodd"/>
<path d="M405.8 225.1h.4v.3h-.4z" fill-rule="evenodd"/>
<path d="M405.8 225.8h.4v.4h-.4z" fill-rule="evenodd"/>
<path d="M405.8 226.9h.8v.4h-.8z" fill-rule="evenodd"/>
<path d="M405.8 228.4h1.1v.4h-1.1z" fill-rule="evenodd"/>
<path d="M405.8 228.8h.4v.4h-.4z" fill-rule="evenodd"/>
<path d="M405.8 229.6h.4v.3h-.4z" fill-rule="evenodd"/>
<path d="M406.2 220.2h.7v.4h-.7z" fill-rule="evenodd"/>
<path d="M406.2 220.9h.4v.4h-.4z" fill-rule="evenodd"/>
<path d="M406.2 224.7h.4v.4h-.4z" fill-rule="evenodd"/>
<path d="M406.2 225.4h.4v.4h-.4z" fill-rule="evenodd"/>
<path d="M406.2 228.1h.4v.3h-.4z" fill-rule="evenodd"/>
<path d="M406.6 220.6h.3v.3h-.3z" fill-rule="evenodd"/>
<path d="M406.6 221.3h1.5v.4h-1.5z" fill-rule="evenodd"/>
<path d="M406.6 222.8h.3v.4h-.3z" fill-rule="evenodd"/>
<path d="M406.6 224.3h.7v.4h-.7z" fill-rule="evenodd"/>
<path d="M406.6 226.6h.3v.3h-.3z" fill-rule="evenodd"/>
<path d="M406.6 227.3h.3v.4h-.3z" fill-rule="evenodd"/>
<path d="M406.6 228.8h.3v.4h-.3z" fill-rule="evenodd"/>
<path d="M406.6 229.6h.3v.3h-.3z" fill-rule="evenodd"/>
<path d="M406.9 220.9h.4v.4h-.4z" fill-rule="evenodd"/>
<path d="M406.9 221.7h.8v.4h-.8z" fill-rule="evenodd"/>
<path d="M406.9 224.7h1.5v.4h-1.5z" fill-rule="evenodd"/>
<path d="M406.9 225.4h.8v.4h-.8z" fill-rule="evenodd"/>
<path d="M406.9 226.2h.8v.4h-.8z" fill-rule="evenodd"/>
<path d="M406.9 227.7h.8v.4h-.8z" fill-rule="evenodd"/>
<path d="M406.9 228.1h.8v.3h-.8z" fill-rule="evenodd"/>
<path d="M407.3 220.2h.4v.4h-.4z" fill-rule="evenodd"/>
<path d="M407.3 220.6h.4v.3h-.4z" fill-rule="evenodd"/>
<path d="M407.3 222.4h.8v.4h-.8z" fill-rule="evenodd"/>
<path d="M407.3 223.9h.8v.4h-.8z" fill-rule="evenodd"/>
<path d="M407.3 225.1h.8v.3h-.8z" fill-rule="evenodd"/>
<path d="M407.3 226.9h.4v.4h-.4z" fill-rule="evenodd"/>
<path d="M407.3 228.4h.4v.4h-.4z" fill-rule="evenodd"/>
<path d="M407.3 228.8h1.9v.4h-1.9z" fill-rule="evenodd"/>
<path d="M407.3 229.2h.4v.4h-.4z" fill-rule="evenodd"/>
<path d="M407.3 230.3h.8v.4h-.8z" fill-rule="evenodd"/>
<path d="M407.7 222.1h.7v.3h-.7z" fill-rule="evenodd"/>
<path d="M407.7 222.8h.4v.4h-.4z" fill-rule="evenodd"/>
<path d="M407.7 224.3h.4v.4h-.4z" fill-rule="evenodd"/>
<path d="M407.7 225.8h.4v.4h-.4z" fill-rule="evenodd"/>
<path d="M407.7 229.6h.7v.3h-.7z" fill-rule="evenodd"/>
<path d="M408.1 219.8h.3v.4h-.3z" fill-rule="evenodd"/>
<path d="M408.1 220.2h.3v.4h-.3z" fill-rule="evenodd"/>
<path d="M408.1 221.7h.3v.4h-.3z" fill-rule="evenodd"/>
<path d="M408.1 223.2h.3v.4h-.3z" fill-rule="evenodd"/>
<path d="M408.1 223.6h.3v.3h-.3z" fill-rule="evenodd"/>
<path d="M408.1 226.2h.3v.4h-.3z" fill-rule="evenodd"/>
<path d="M408.1 226.6h.3v.3h-.3z" fill-rule="evenodd"/>
<path d="M408.1 228.1h.3v.3h-.3z" fill-rule="evenodd"/>
<path d="M408.4 221.3h.4v.4h-.4z" fill-rule="evenodd"/>
<path d="M408.4 222.4h.4v.4h-.4z" fill-rule="evenodd"/>
<path d="M408.4 223.9h.4v.4h-.4z" fill-rule="evenodd"/>
<path d="M408.4 225.4h.4v.4h-.4z" fill-rule="evenodd"/>
<path d="M408.4 225.8h.8v.4h-.8z" fill-rule="evenodd"/>
<path d="M408.4 229.2h.8v.4h-.8z" fill-rule="evenodd"/>
<path d="M408.8 219.8h1.1v.4h-1.1z" fill-rule="evenodd"/>
<path d="M408.8 222.1h.8v.3h-.8z" fill-rule="evenodd"/>
<path d="M408.8 222.8h.8v.4h-.8z" fill-rule="evenodd"/>
<path d="M408.8 223.6h.4v.3h-.4z" fill-rule="evenodd"/>
<path d="M408.8 224.3h.4v.4h-.4z" fill-rule="evenodd"/>
<path d="M408.8 226.9h1.1v.4h-1.1z" fill-rule="evenodd"/>
<path d="M408.8 227.7h1.1v.4h-1.1z" fill-rule="evenodd"/>
<path d="M408.8 228.1h.4v.3h-.4z" fill-rule="evenodd"/>
<path d="M408.8 228.4h1.1v.4h-1.1z" fill-rule="evenodd"/>
<path d="M408.8 229.9h1.1v.4h-1.1z" fill-rule="evenodd"/>
<path d="M408.8 230.3h.4v.4h-.4z" fill-rule="evenodd"/>
<path d="M409.2 221.3h.4v.4h-.4z" fill-rule="evenodd"/>
<path d="M409.2 224.7h.4v.4h-.4z" fill-rule="evenodd"/>
<path d="M409.2 225.1h.4v.3h-.4z" fill-rule="evenodd"/>
<path d="M409.2 226.2h.4v.4h-.4z" fill-rule="evenodd"/>
<path d="M409.2 226.6h.4v.3h-.4z" fill-rule="evenodd"/>
<path d="M409.6 221.7h1.1v.4h-1.1z" fill-rule="evenodd"/>
<path d="M409.6 222.4h.3v.4h-.3z" fill-rule="evenodd"/>
<path d="M409.6 223.9h.3v.4h-.3z" fill-rule="evenodd"/>
<path d="M409.6 225.4h.3v.4h-.3z" fill-rule="evenodd"/>
<path d="M409.6 228.1h.7v.3h-.7z" fill-rule="evenodd"/>
<path d="M409.6 229.6h.7v.3h-.7z" fill-rule="evenodd"/>
<path d="M409.9 221.3h.4v.4h-.4z" fill-rule="evenodd"/>
<path d="M409.9 222.1h.4v.3h-.4z" fill-rule="evenodd"/>
<path d="M409.9 223.2h.8v.4h-.8z" fill-rule="evenodd"/>
<path d="M409.9 223.6h.4v.3h-.4z" fill-rule="evenodd"/>
<path d="M409.9 224.3h.4v.4h-.4z" fill-rule="evenodd"/>
<path d="M409.9 224.7h.8v.4h-.8z" fill-rule="evenodd"/>
<path d="M409.9 225.1h.4v.3h-.4z" fill-rule="evenodd"/>
<path d="M409.9 225.8h.4v.4h-.4z" fill-rule="evenodd"/>
<path d="M409.9 226.2h.8v.4h-.8z" fill-rule="evenodd"/>
<path d="M409.9 226.6h.4v.3h-.4z" fill-rule="evenodd"/>
<path d="M409.9 230.3h.4v.4h-.4z" fill-rule="evenodd"/>
<path d="M410.3 219.8h.4v.4h-.4z" fill-rule="evenodd"/>
<path d="M410.3 220.2h.4v.4h-.4z" fill-rule="evenodd"/>
<path d="M410.3 227.3h.4v.4h-.4z" fill-rule="evenodd"/>
<path d="M410.3 227.7h.4v.4h-.4z" fill-rule="evenodd"/>
<path d="M410.3 228.8h.4v.4h-.4z" fill-rule="evenodd"/>
</g>
<path d="M309 266.5h35.4v23.5h-35.4z" fill-rule="evenodd" fill="#17458c"/>
<path d="M396.4 266.5v23.5" fill="none" stroke="#14141a" stroke-width=".19"/>
<text font-size="5.3" fill="#14141a" x="346.4" y="286">P3-SE-01</text>
<text font-size="3.9" fill="#14141a" x="401.1" y="286">C01</text>
<text font-size="3.4" fill="#14141a" x="311" y="249.7">SECTION A-A</text>
<text font-size="3.2" fill="#14141a" x="26" y="279">SECTION A-A</text>
<text font-size="2.8" fill="#17458c" x="312" y="13.2">SECTION A-A SCHEDULE</text>
<text font-size="2.8" fill="#fff" x="315.6" y="280.5">CONSTRUCTION</text>
<text font-size="2.6" fill="#17458c" x="369.8" y="222">TLS TIMBER FRAME</text>
<g font-size="2.5" fill="#14141a">
<text x="312" y="20.2">LEVELS</text>
<text x="312" y="51.6">ELEMENTS CUT</text>
<text x="312" y="179.3">NOTES</text>
<text x="311" y="239.6">MP Adams</text>
</g>
<g font-size="2.4" fill="#14141a">
<text x="311" y="264.1">1:50</text>
<text x="337" y="264.1">A3</text>
<text x="363" y="264.1">13.09.26</text>
<text x="389" y="264.1">TS</text>
</g>
<text font-size="2.3" fill="#14141a" x="312" y="206.2">REVISIONS</text>
<text font-size="2.2" fill="#14141a" x="363" y="239.6">MP Adams Plot 3, Eckington</text>
<g font-size="2.1" fill="#14141a">
<text x="312" y="27.4">u/s GF sole plate / slab</text>
<text x="407.6" y="27.4">+0</text>
<text x="312" y="30.6">top of GF head binder</text>
<text x="312" y="33.9">top of FF deck (FFL)</text>
<text x="404.1" y="30.6">+2462</text>
<text x="404.1" y="33.9">+2737</text>
<text x="312" y="37.2">top of FF head binder / truss bearing</text>
<text x="312" y="40.5">ridge</text>
<text x="404.1" y="37.2">+5115</text>
<text x="404.1" y="40.5">+8703</text>
<text x="312" y="58.8">Sole plate / head binder</text>
<text x="408.8" y="58.8">7</text>
<text x="312" y="62">Panel framing</text>
<text x="312" y="65.3">Substructure (by others)</text>
<text x="407.6" y="62">47</text>
<text x="407.6" y="65.3">24</text>
<text x="312" y="68.6">Edgebinder</text>
<text x="312" y="71.9">Metal-web joists (Acorn)</text>
<text x="407.6" y="71.9">11</text>
<text x="408.8" y="68.6">2</text>
<text x="312" y="75.2">22mm deck</text>
<text x="408.8" y="75.2">4</text>
<text x="312" y="78.4">Cut roof members</text>
<text x="408.8" y="78.4">4</text>
<text x="312" y="213">C01</text>
<text x="324" y="213">13.09.26</text>
<text x="342" y="213">Construction issue</text>
</g>
<g font-size="2.1" fill="#73737a">
<text x="26" y="284">Scale 1:50 @ A3</text>
<text x="43.7" y="284">|</text>
<text x="46" y="284">Main building, looking east</text>
</g>
<g font-size="2" fill="#73737a">
<text x="312" y="24.1">Level</text>
<text x="406.4" y="24.1">mm</text>
<text x="312" y="55.5">Element</text>
<text x="400.1" y="55.5">Pieces cut</text>
<text x="376.3" y="226.2">Design &amp; Manufacture</text>
<text x="311" y="255.9">Main building, looking east</text>
</g>
<g font-size="2" fill="#14141a">
<text x="312" y="183.4">1.</text>
<text x="316" y="183.4">Section A-A after architect's drawing 17.007-303, cut through the timber frame model; members up to</text>
<text x="312" y="189.8">2.</text>
<text x="316" y="186.3">700mm beyond the cut shown in outline.</text>
<text x="316" y="189.8">Timber frame: 38x140 C16 external walls with 9mm OSB/3 and 120mm PIR; 254 metal-web first floor</text>
<text x="312" y="196.2">3.</text>
<text x="316" y="192.7">(Acorn); attic trusses over.</text>
<text x="316" y="196.2">Levels are above the underside of the ground floor sole plate (+0). Substructure by others, shown for</text>
<text x="316" y="199.1">reference only.</text>
</g>
<text font-size="1.9" fill="#73737a" x="312" y="44.1">Above underside of the ground floor sole plate.</text>
<text font-size="1.9" fill="#14141a" x="161.9" y="239.1">6650</text>
<g font-size="1.8" fill="#0d2973">
<text x="254.3" y="31.4">+8703 ridge</text>
<text x="254.3" y="103.2">+5115 top of FF head binder / truss bearing</text>
<text x="254.3" y="150.7">+2737 top of FF deck (FFL)</text>
<text x="254.3" y="156.2">+2462 top of GF head binder</text>
<text x="254.3" y="205.5">+0 u/s GF sole plate / slab</text>
</g>
<g font-size="1.8" fill="#14141a">
<text x="70.4" y="68.1" transform="rotate(-90 70.4 68.1)">3588</text>
<text x="70.4" y="127.8" transform="rotate(-90 70.4 127.8)">2378</text>
<text x="70.4" y="153.8" transform="rotate(-90 70.4 153.8)">275</text>
<text x="70.4" y="181.7" transform="rotate(-90 70.4 181.7)">2462</text>
</g>
<g font-size="1.8" fill="#73737a">
<text x="312" y="209.6">REV</text>
<text x="324" y="209.6">DATE</text>
<text x="342" y="209.6">DESCRIPTION</text>
<text x="18" y="288" transform="rotate(-90 18 288)">Do not scale. All dimensions in mm. Check all dimensions on site.</text>
</g>
<g font-size="1.7" fill="#73737a">
<text x="311" y="235.8">CLIENT</text>
<text x="363" y="235.8">PROJECT</text>
<text x="311" y="245.3">DRAWING TITLE</text>
<text x="311" y="260.3">SCALE</text>
<text x="337" y="260.3">SIZE</text>
<text x="363" y="260.3">DATE</text>
<text x="389" y="260.3">DRAWN</text>
<text x="346.4" y="269.3">DRAWING No.</text>
<text x="398.4" y="269.3">REV</text>
</g>
<text font-size="1.7" fill="#d9e6ff" x="311" y="269.3">STATUS</text>
<g font-size="1.7" fill="#14141a">
<text x="193.5" y="284.6">0</text>
<text x="213.5" y="284.6">1</text>
<text x="233.5" y="284.6">2</text>
<text x="253.5" y="284.6">3</text>
<text x="273.5" y="284.6">4</text>
<text x="292.8" y="284.6">5m</text>
</g>
<text font-size="1.6" fill="#73737a" x="375.9" y="230.4">Scan: 3D model + drawings</text>
</svg>
